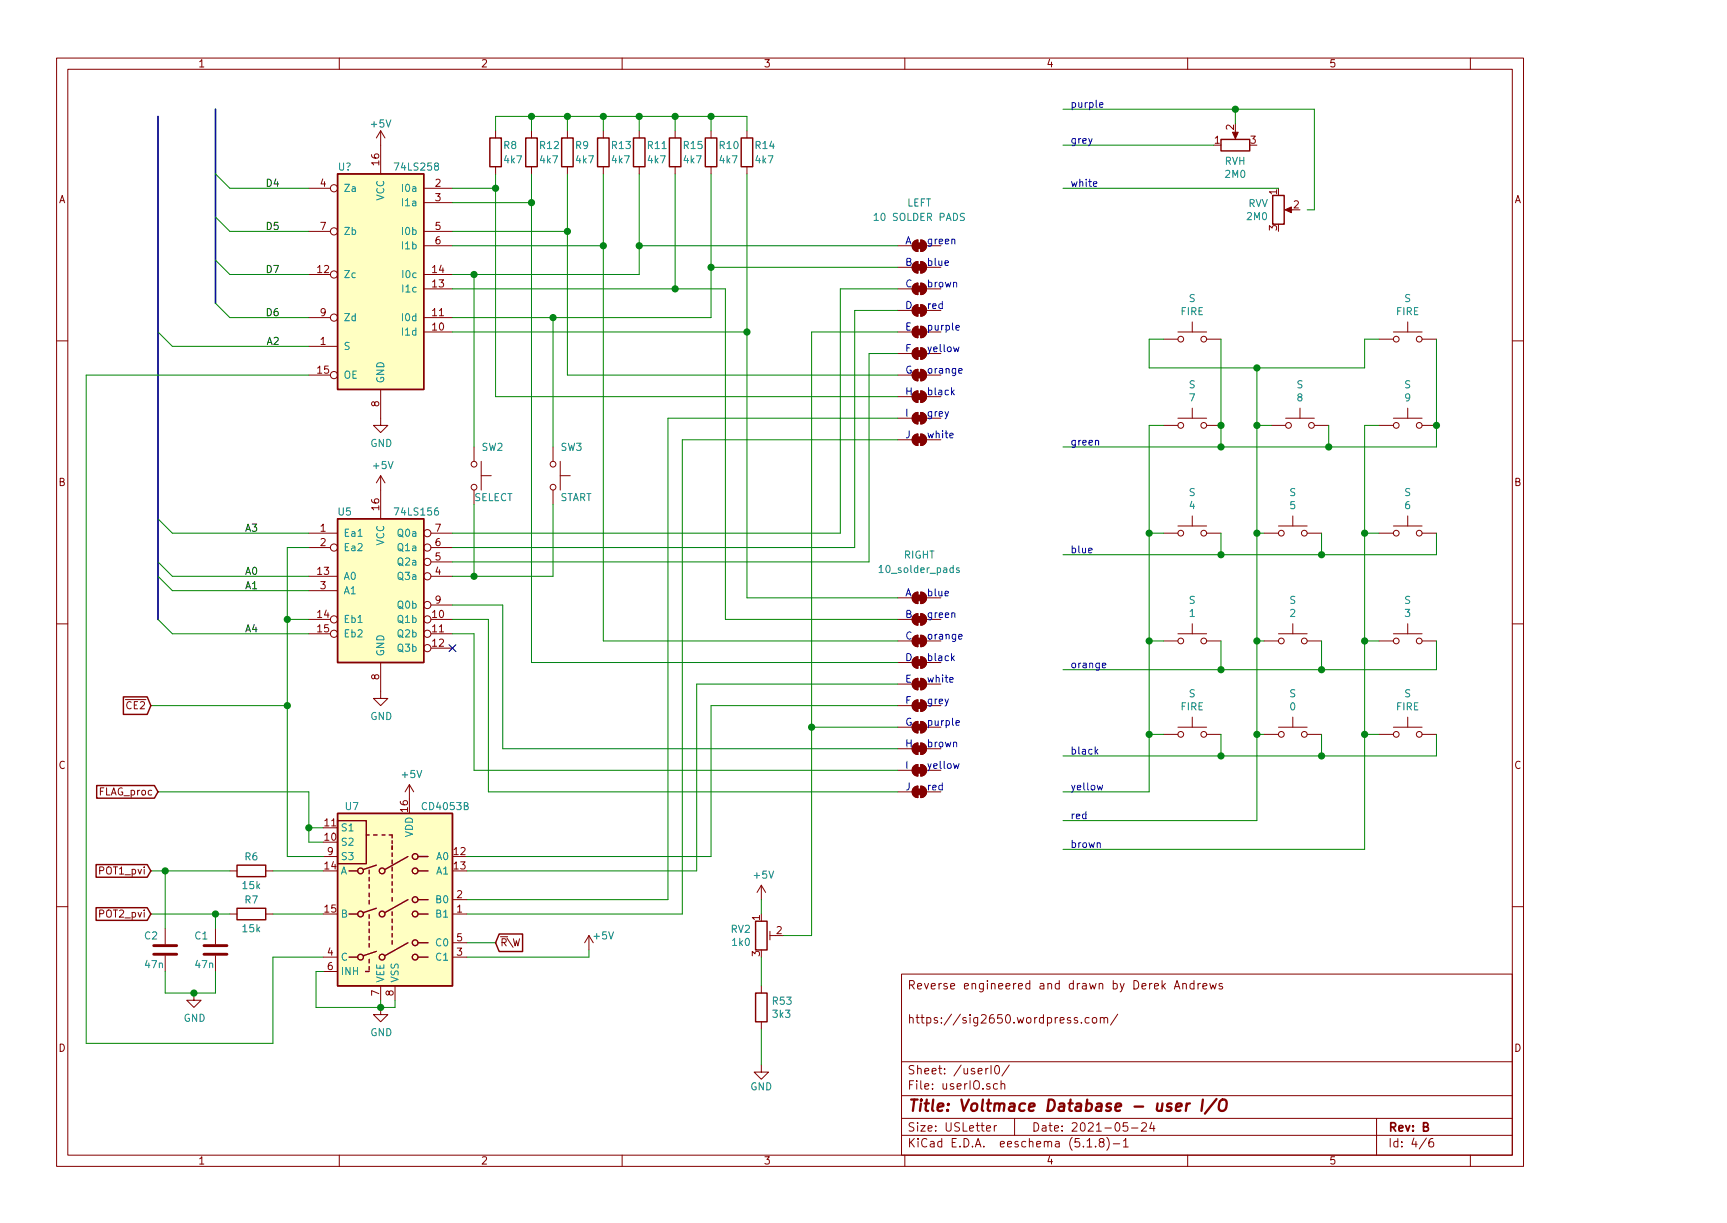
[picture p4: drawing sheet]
<svg xmlns="http://www.w3.org/2000/svg" width="297mm" height="210mm" viewBox="0 0 297 210" stroke-linecap="round" stroke-linejoin="round" font-family="sans-serif">
<g fill="none" stroke="#840000" stroke-width=".17">
<path d="M9.7 10h252.3v190.5h-252.3zM11.7 11.9h248.4v186.7h-248.4zM58.4 10v1.9M107 10v1.9M155.6 10v1.9M204.3 10v1.9M252.9 10v1.9M53.1 32.4h3.7M53.1 39.8h3.7M65.5 22.5v7.4M65.5 22.5l-.8 1.2M65.5 22.5l.7 1.2"/>
<path d="M72.9 32.4h4.9M72.9 34.8h4.9M72.9 39.8h4.9M85.2 22.5v1.2M85.2 28.7v1.2M91.4 22.5v1.2M91.4 28.7v1.2M97.6 22.5v1.2M97.6 28.7v1.2M103.8 22.5v1.2M103.8 28.7v1.2M109.9 22.5v1.2"/>
<path d="M109.9 28.7v1.2M116.1 22.5v1.2M116.1 28.7v1.2M122.3 22.5v1.2M122.3 28.7v1.2M128.5 22.5v1.2M128.5 28.7v1.2M212.5 22.5v1M221.4 36.1h1M9.7 58.6h2M53.1 59.5h5M53.1 54.6h3.7"/>
<path d="M53.1 47.2h3.7M72.9 57.1h4.9M72.9 54.6h4.9M72.9 47.2h4.9M72.9 49.7h4.9M72.9 42.2h4.9M154.4 57.1h2.5M154.4 49.7h2.5M154.4 42.2h2.5M154.4 53.4h2.5M154.4 46h2.5M157.1 56.4l.4-.3h.4v2a1 1 0 0 1-.9-.6 1 1 0 0 1 .1-1.1z"/>
<path d="M157.1 49l.4-.3h.4v2a1 1 0 0 1-.9-.6 1 1 0 0 1 .1-1.1zM157.1 41.6l.4-.3h.4v1.9a1 1 0 0 1-.9-.5 1 1 0 0 1 .1-1.1zM157.2 52.6l.7-.2v2a.99 .99 0 0 1-1-.7 .99 .99 0 0 1 .3-1.1zM157.2 45.2l.7-.2v1.9a.99 .99 0 0 1-1-.6 .99 .99 0 0 1 .3-1.1zM158.4 56.1a.99 .99 0 0 1 1 1 .99 .99 0 0 1-1 1zM158.4 59.8a.99 .99 0 0 1 1 1 .99 .99 0 0 1-1 1zM158.4 52.4a.99 .99 0 0 1 1 1 .99 .99 0 0 1-1 1zM158.4 48.7a.99 .99 0 0 1 1 1 .99 .99 0 0 1-1 1zM158.4 45a.99 .99 0 0 1 1 1 .99 .99 0 0 1-1 .9zM158.4 41.3a.99 .99 0 0 1 1 .9 .99 .99 0 0 1-1 1zM200.1 58.3h2.5M202.6 57.1h4.9"/>
<path d="M205.1 55.3v1.8M207.5 58.3h2.5M237.2 58.3h2.5M239.7 57.1h4.9M242.1 55.3v1.8M244.6 58.3h2.5M260.1 58.6h1.9M53.1 64.5h3.7M65.5 67v6.1h1.2l-1.2 1.3-1.3-1.3h1.3M81.5 76.8v2.5M82.8 79.3v5M95.1 76.8v2.5"/>
<path d="M96.4 79.3v5M154.4 64.5h2.5M154.4 75.6h2.5M154.4 71.9h2.5M154.4 68.2h2.5M154.4 60.8h2.5M157.1 75l.4-.3 .4-.1v2a1 1 0 0 1-.9-.6 1 1 0 0 1 .1-1zM157.1 67.5l.4-.2 .4-.1v2a1 1 0 0 1-.9-.6 1 1 0 0 1 .1-1.1zM157.1 63.8l.4-.3h.4v2a1 1 0 0 1-.9-.6 1 1 0 0 1 .1-1.1zM157.1 60.1l.4-.3h.4v2a1 1 0 0 1-.9-.6 1 1 0 0 1 .1-1.1zM157.2 71.1l.7-.2v2a.99 .99 0 0 1-1-.7 .99 .99 0 0 1 .3-1.1zM158.4 74.6a.99 .99 0 0 1 1 1 .99 .99 0 0 1-1 1z"/>
<path d="M158.4 70.9a.99 .99 0 0 1 1 1 .99 .99 0 0 1-1 1zM158.4 67.2a.99 .99 0 0 1 1 1 .99 .99 0 0 1-1 1zM158.4 63.5a.99 .99 0 0 1 1 1 .99 .99 0 0 1-1 1zM200.1 73.1h2.5M202.6 71.9h4.9M205.1 70.2v1.7M207.5 73.1h2.5M218.7 73.1h2.4M221.1 71.9h5M223.6 70.2v1.7M226.1 73.1h2.4M237.2 73.1h2.5"/>
<path d="M239.7 71.9h4.9M242.1 70.2v1.7M244.6 73.1h2.5M53.1 91.7h5M53.1 99.1h5M53.1 94.1h3.7M65.5 81.8v7.4M65.5 81.8l-.8 1.2M65.5 81.8l.7 1.2M74.1 91.7h3.7M74.1 99.1h3.7M74.1 94.1h3.7"/>
<path d="M74.1 96.6h3.7M81.5 84.3v2.4M82.8 81.8h1.7M95.1 84.3v2.4M96.4 81.8h1.7M200.1 91.7h2.5M202.6 90.4h4.9M205.1 88.7v1.7M207.5 91.7h2.5M217.4 91.7h2.5M219.9 90.4h4.9M222.4 88.7v1.7"/>
<path d="M224.8 91.7h2.5M237.2 91.7h2.5M239.7 90.4h4.9M242.1 88.7v1.7M244.6 91.7h2.5M9.7 107.3h2M53.1 106.5h3.7M53.1 109h3.7M53.1 101.5h5M65.5 113.9v6.2h1.2l-1.2 1.2-1.3-1.2h1.3M74.1 106.5h3.7M74.1 109h3.7"/>
<path d="M74.1 111.4h3.7M74.1 104h3.7M154.4 106.5h2.5M154.4 117.6h2.5M154.4 113.9h2.5M154.4 110.2h2.5M154.4 102.8h2.5M157.1 117l.4-.3 .4-.1v2a1 1 0 0 1-.9-.6 1 1 0 0 1 .1-1zM157.1 105.8l.4-.3h.4v2a1 1 0 0 1-.9-.6 1 1 0 0 1 .1-1.1zM157.1 102.1l.4-.3h.4v2a1 1 0 0 1-.9-.6 1 1 0 0 1 .1-1.1zM157.2 113.1l.7-.2v2a.99 .99 0 0 1-1-.7 .99 .99 0 0 1 .3-1.1zM157.2 109.4l.7-.2v2a.99 .99 0 0 1-1-.7 .99 .99 0 0 1 .3-1.1z"/>
<path d="M158.4 116.6a.99 .99 0 0 1 1 1 .99 .99 0 0 1-1 1zM158.4 112.9a.99 .99 0 0 1 1 1 .99 .99 0 0 1-1 1zM158.4 109.2a.99 .99 0 0 1 1 1 .99 .99 0 0 1-1 1zM158.4 105.5a.99 .99 0 0 1 1 1 .99 .99 0 0 1-1 1zM158.4 101.8a.99 .99 0 0 1 1 1 .99 .99 0 0 1-1 1zM200.1 110.2h2.5M202.6 109h4.9M205.1 107.2v1.8M207.5 110.2h2.5M217.4 110.2h2.5M219.9 109h4.9M222.4 107.2v1.8"/>
<path d="M224.8 110.2h2.5M237.2 110.2h2.5M239.7 109h4.9M242.1 107.2v1.8M244.6 110.2h2.5M260.1 107.3h1.9M70.4 134.9l-.7 1.2M70.4 134.9v2.5M70.4 134.9l.8 1.2M154.4 125h2.5M154.4 136.1h2.5M154.4 132.4h2.5"/>
<path d="M154.4 128.7h2.5M154.4 121.3h2.5M157.1 135.5l.4-.3 .4-.1v2a1 1 0 0 1-.9-.6 1 1 0 0 1 .1-1zM157.1 128.1l.4-.3 .4-.1v2a1 1 0 0 1-.9-.6 1 1 0 0 1 .1-1zM157.1 124.4l.4-.3 .4-.1v2a1 1 0 0 1-.9-.6 1 1 0 0 1 .1-1zM157.2 131.7l.7-.3v2a.99 .99 0 0 1-1-.6 .99 .99 0 0 1 .3-1.1zM157.2 120.5l.7-.2v2a.99 .99 0 0 1-1-.7 .99 .99 0 0 1 .3-1.1zM158.4 135.1a.99 .99 0 0 1 1 1 .99 .99 0 0 1-1 1zM158.4 131.4a.99 .99 0 0 1 1 1 .99 .99 0 0 1-1 1zM158.4 127.7a.99 .99 0 0 1 1 1 .99 .99 0 0 1-1 1zM158.4 124a.99 .99 0 0 1 1 1 .99 .99 0 0 1-1 1zM158.4 120.3a.99 .99 0 0 1 1 1 .99 .99 0 0 1-1 1z"/>
<path d="M200.1 126.3h2.5M202.6 125h4.9M205.1 123.3v1.7M207.5 126.3h2.5M217.4 126.3h2.5M219.9 125h4.9M222.4 123.3v1.7M224.8 126.3h2.5M237.2 126.3h2.5M239.7 125h4.9M242.1 123.3v1.7M244.6 126.3h2.5"/>
<path d="M9.7 155.9h2M28.4 159.6v2.7M37.1 159.6v2.7M39.5 157.1h1.3M39.5 149.7h1.3M45.7 157.1h1.2M45.7 149.7h1.2M55.6 147.3h2.5M77.8 157.1h2.5M77.8 154.7h2.5M130.9 152.2v2.5M130.9 152.2l-.7 1.2"/>
<path d="M130.9 152.2l.8 1.2M260.1 155.9h1.9M28.4 164.3v2.7M33.4 170.7v1.3h1.2l-1.2 1.2-1.3-1.2h1.3M37.1 164.3v2.7M55.6 164.5h2.5M55.6 167h2.5M65.5 173.2v1.2h1.2l-1.2 1.3-1.3-1.3h1.3M65.5 169.5v2.5M67.9 169.5v2.5M77.8 164.5h2.5M77.8 162.1h2.5"/>
<path d="M101.3 160.8l-.7 1.3M101.3 160.8v2.5M101.3 160.8l.7 1.3M130.9 169.5v1.2M130.9 175.7v1.2M132.4 160.1v1.5M132.4 160.8h1M155.1 167.5h105v31.1h-105zM185.3 175l-.3-.1-.2 .2v.2l.5 .2v.3h-.5M186 175.8v.1M187.3 175l-.4-.1-.3 .3 .2 .6h.5M187.9 175l.3-.1 .4 .1v.6l-.1 .2-.3 .1-.3-.1z"/>
<path d="M189.3 175a.36 .36 0 0 1 .6 .1v.8M189.3 174.9v1M189.9 175.1l.2-.2 .3 .1 .1 .9M192.2 174.4l-1.2 1.8M202 170l.4-1.4 .5 1.4M202.1 169.6h.7M203.4 169.2l.1-.1a.36 .36 0 0 1 .6 .2v.7M203.4 169.1v.9M205.4 169.1h-.5l-.2 .2v.6l.2 .1h.5M205.4 168.6v1.4M206.1 169.1v.9M206.5 169.1l-.4 .2"/>
<path d="M206.9 169.6l.7-.2-.1-.3h-.4l-.2 .2 .1 .7h.5M208.1 169.1l.3 .9 .2-.7 .3 .7 .3-.9M210.2 169.1a.34 .34 0 0 0-.5 .2l.6 .5-.2 .2h-.4M58.4 198.6v1.9M107 198.6v1.9M130.9 183.1v1.2h1.3l-1.3 1.2-1.2-1.2h1.2M155.1 195.2h105M155.1 192.3h105M155.1 188.4h105M155.1 182.5h105M155.6 198.6v1.9M169.7 194l.7-.1-.1-.3-.4-.1-.2 .2 .1 .7h.5"/>
<path d="M170.5 183.2v1.4M171 193.5v1M171.2 183.3l.2-.1a.79 .79 0 0 1 .6 .6 .79 .79 0 0 1-.3 .8h-.1a.77 .77 0 0 1-.4-1.3zM171.4 193.5l-.3 .1-.1 .2M171.6 186.4l-.5-.1-.2 .3v.5l.2 .2 .5-.1M172.2 186.4h.1a.36 .36 0 0 1 .5 .1v.8M172.2 185.8v1.5M173.6 183.1l-1.3 1.9M174.5 192.3v2.9M187 196.1l.4-.4v1.5M187 197.2h.8M188.4 197.1v.1"/>
<path d="M189.3 196.3l-.2-.2v-.2l.2-.2 .4 .1 .2 .2-.1 .2-.6 .2a.47 .47 0 0 0-.1 .7l.2 .1 .5-.1a.47 .47 0 0 0-.2-.8M190.4 195.5a1.66 1.66 0 0 1 0 2.3M191.5 196.6h1.1M193.2 196.1l.4-.4v1.5M193.2 197.2h.8M193.9 193h-.7v.7l.2-.1h.5l.1 .3-.1 .4-.2 .2-.5-.2M194.6 193.9h1.1M196.4 193.2l.2-.2h.3l.2 .2 .1 .2-.1 .2-.8 .9h.9M198.1 192.9l-.3 1.1h.8M198.4 193.5v1M204.3 198.6v1.9M236.8 192.3v6.3"/>
<path d="M245.3 195.7l-1.2 1.8M246.4 195.7a.6 .6 0 0 0-.6 .6v.8l.3 .1 .4-.1 .1-.5-.2-.3h-.3l-.3 .3M252.9 198.6v1.9"/>
<circle cx="57.4" cy="39.8" r=".62"/>
<circle cx="57.4" cy="32.4" r=".62"/>
<circle cx="57.4" cy="54.6" r=".62"/>
<circle cx="57.4" cy="47.2" r=".62"/>
<circle cx="203.1" cy="58.3" r=".49"/>
<circle cx="207" cy="58.3" r=".49"/>
<circle cx="240.1" cy="58.3" r=".49"/>
<circle cx="244.1" cy="58.3" r=".49"/>
<circle cx="57.4" cy="64.5" r=".62"/>
<circle cx="81.5" cy="79.8" r=".49"/>
<circle cx="95.1" cy="79.8" r=".49"/>
<circle cx="203.1" cy="73.1" r=".49"/>
<circle cx="207" cy="73.1" r=".49"/>
<circle cx="221.6" cy="73.1" r=".49"/>
<circle cx="225.6" cy="73.1" r=".49"/>
<circle cx="240.1" cy="73.1" r=".49"/>
<circle cx="244.1" cy="73.1" r=".49"/>
<circle cx="57.4" cy="94.1" r=".62"/>
<circle cx="73.5" cy="99.1" r=".62"/>
<circle cx="73.5" cy="96.6" r=".62"/>
<circle cx="73.5" cy="94.1" r=".62"/>
<circle cx="73.5" cy="91.7" r=".62"/>
<circle cx="81.5" cy="83.8" r=".49"/>
<circle cx="95.1" cy="83.8" r=".49"/>
<circle cx="203.1" cy="91.7" r=".49"/>
<circle cx="207" cy="91.7" r=".49"/>
<circle cx="220.4" cy="91.7" r=".49"/>
<circle cx="224.3" cy="91.7" r=".49"/>
<circle cx="240.1" cy="91.7" r=".49"/>
<circle cx="244.1" cy="91.7" r=".49"/>
<circle cx="57.4" cy="106.5" r=".62"/>
<circle cx="57.4" cy="109" r=".62"/>
<circle cx="73.5" cy="104" r=".62"/>
<circle cx="73.5" cy="111.4" r=".62"/>
<circle cx="73.5" cy="106.5" r=".62"/>
<circle cx="73.5" cy="109" r=".62"/>
<circle cx="203.1" cy="110.2" r=".49"/>
<circle cx="207" cy="110.2" r=".49"/>
<circle cx="220.4" cy="110.2" r=".49"/>
<circle cx="224.3" cy="110.2" r=".49"/>
<circle cx="240.1" cy="110.2" r=".49"/>
<circle cx="244.1" cy="110.2" r=".49"/>
<circle cx="203.1" cy="126.3" r=".49"/>
<circle cx="207" cy="126.3" r=".49"/>
<circle cx="220.4" cy="126.3" r=".49"/>
<circle cx="224.3" cy="126.3" r=".49"/>
<circle cx="240.1" cy="126.3" r=".49"/>
<circle cx="244.1" cy="126.3" r=".49"/>
</g>
<path d="M202.3 190.3l.9-.2v-.3h-.8l-.2 .9 .3 .3 .5-.1M204.1 189.7l-.1 1.3M204.7 189.7a.52 .52 0 0 0-.6 .4M206.9 189l-.3 2M209.2 188.9l-2 2.6M209.8 189.3a.65 .65 0 0 1 1.1 0 1.4 1.4 0 0 1-.5 1.7l-.6-.1a1.37 1.37 0 0 1 0-1.6z" fill="none" stroke="#840000" stroke-width=".4"/>
<g fill="#ffffc2" stroke="#ffffc2" stroke-width=".17">
<path d="M58.1 29.9h14.8v37.1h-14.8z"/>
<path d="M58.1 139.8h19.7v29.7h-19.7z"/>
<path d="M58.1 89.2h14.8v24.7h-14.8z"/>
</g>
<g fill="none" stroke="#840000" stroke-width=".25">
<path d="M58.1 29.9h14.8v37.1h-14.8zM84.3 23.7h1.9v5h-1.9zM90.4 23.7h2v5h-2zM96.6 23.7h2v5h-2zM102.8 23.7h2v5h-2zM109 23.7h1.9v5h-1.9zM115.1 23.7h2v5h-2zM121.3 23.7h2v5h-2zM127.5 23.7h2v5h-2zM210 24h4.9v1.9h-4.9zM218.9 33.6h2v4.9h-2zM58.1 89.2h14.8v24.7h-14.8z"/>
<path d="M21.2 119.8h4.1l.6 1.5-.6 1.5h-4.1zM16.6 135h10l.6 1.1-.6 1.1h-10zM58.1 139.8h19.7v29.7h-19.7zM16.5 148.6h8.8l.6 1.1-.6 1.1h-8.8zM16.5 156h8.8l.6 1.1-.6 1.1h-8.8zM40.8 156.1h4.9v2h-4.9zM40.8 148.7h4.9v2h-4.9zM58.1 141.1h4.9v7.4h-4.9zM60 157.1h1.5M60 149.7h1.5M63 143.5h.5M63.5 149.6v.6"/>
<path d="M63.5 150.8v.7M63.5 152.1v.6M63.5 153.6v.6M63.5 154.8v.6M63.5 157.3v.6M63.5 158.5v.6M63.5 159.7v.6M64.2 143.5h.7M64.7 156.1l-2.2 .8M64.7 148.7l-2.2 .8M65.7 143.5h.5M67 143.5h.4v.5"/>
<path d="M67.4 144.5v.5M67.4 145.4v.6M67.4 146.6v.7M67.4 147.9v.6M67.4 149.1v.6M67.4 150.3v.7M67.4 151.6v.6M67.4 152.8v.6M67.4 154.3v.6M67.4 156.8v.6M67.4 158v.6M67.4 159.2v.7"/>
<path d="M70.2 154.7l-4 2.2M70.2 147.3l-4 2.2M71.9 157.1h1.7M71.9 149.7h1.7M71.9 154.7h1.7M71.9 147.3h1.7M130 158.4h1.9v4.9h-1.9zM60 164.5h1.5M62.9 167h.6M63.5 161v.6M63.5 162.2v.6M63.5 164.9v.6"/>
<path d="M63.5 166.2v.6M64.7 163.6l-2.2 .7M67.4 160.5v.6M67.4 161.7v.6M70.2 162.1l-4 2.2M71.9 164.5h1.7M71.9 162.1h1.7M85.9 160.6h4v3h-4l-.7-1.5zM130 170.7h1.9v5h-1.9z"/>
<circle cx="62" cy="149.7" r=".49"/>
<circle cx="62" cy="157.1" r=".49"/>
<circle cx="65.7" cy="149.7" r=".49"/>
<circle cx="65.7" cy="157.1" r=".49"/>
<circle cx="71.4" cy="147.3" r=".49"/>
<circle cx="71.4" cy="149.7" r=".49"/>
<circle cx="71.4" cy="154.7" r=".49"/>
<circle cx="71.4" cy="157.1" r=".49"/>
<circle cx="62" cy="164.5" r=".49"/>
<circle cx="65.7" cy="164.5" r=".49"/>
<circle cx="71.4" cy="164.5" r=".49"/>
<circle cx="71.4" cy="162.1" r=".49"/>
</g>
<path d="M26.4 164.1h4M26.4 162.6h4M35.1 164.1h3.9M35.1 162.6h3.9" fill="none" stroke="#840000" stroke-width=".49"/>
<g fill="#840000" stroke="#840000" stroke-width=".17">
<path d="M157.1 56.4l.4-.3h.4v2a1 1 0 0 1-.9-.6 1 1 0 0 1 .1-1.1z"/>
<path d="M158.4 56.1a.99 .99 0 0 1 1 1 .99 .99 0 0 1-1 1z"/>
<path d="M157.1 75l.4-.3 .4-.1v2a1 1 0 0 1-.9-.6 1 1 0 0 1 .1-1z"/>
<path d="M157.2 71.1l.7-.2v2a.99 .99 0 0 1-1-.7 .99 .99 0 0 1 .3-1.1z"/>
<path d="M157.1 67.5l.4-.2 .4-.1v2a1 1 0 0 1-.9-.6 1 1 0 0 1 .1-1.1z"/>
<path d="M157.1 63.8l.4-.3h.4v2a1 1 0 0 1-.9-.6 1 1 0 0 1 .1-1.1z"/>
<path d="M157.1 60.1l.4-.3h.4v2a1 1 0 0 1-.9-.6 1 1 0 0 1 .1-1.1z"/>
<path d="M157.2 52.6l.7-.2v2a.99 .99 0 0 1-1-.7 .99 .99 0 0 1 .3-1.1z"/>
<path d="M157.1 49l.4-.3h.4v2a1 1 0 0 1-.9-.6 1 1 0 0 1 .1-1.1z"/>
<path d="M157.2 45.2l.7-.2v1.9a.99 .99 0 0 1-1-.6 .99 .99 0 0 1 .3-1.1z"/>
<path d="M157.1 41.6l.4-.3h.4v1.9a1 1 0 0 1-.9-.5 1 1 0 0 1 .1-1.1z"/>
<path d="M158.4 74.6a.99 .99 0 0 1 1 1 .99 .99 0 0 1-1 1z"/>
<path d="M158.4 70.9a.99 .99 0 0 1 1 1 .99 .99 0 0 1-1 1z"/>
<path d="M158.4 67.2a.99 .99 0 0 1 1 1 .99 .99 0 0 1-1 1z"/>
<path d="M158.4 63.5a.99 .99 0 0 1 1 1 .99 .99 0 0 1-1 1z"/>
<path d="M158.4 59.8a.99 .99 0 0 1 1 1 .99 .99 0 0 1-1 1z"/>
<path d="M158.4 52.4a.99 .99 0 0 1 1 1 .99 .99 0 0 1-1 1z"/>
<path d="M158.4 48.7a.99 .99 0 0 1 1 1 .99 .99 0 0 1-1 1z"/>
<path d="M158.4 45a.99 .99 0 0 1 1 1 .99 .99 0 0 1-1 .9z"/>
<path d="M158.4 41.3a.99 .99 0 0 1 1 .9 .99 .99 0 0 1-1 1z"/>
<path d="M157.6 56.6h1v1h-1z"/>
<path d="M157.6 75.1h1v1h-1z"/>
<path d="M157.6 71.4h1v1h-1z"/>
<path d="M157.6 67.7h1v1h-1z"/>
<path d="M157.6 64h1v1h-1z"/>
<path d="M157.6 60.3h1v1h-1z"/>
<path d="M157.6 52.9h1v1h-1z"/>
<path d="M157.6 49.2h1v1h-1z"/>
<path d="M157.6 45.5h1v.9h-1z"/>
<path d="M157.6 41.8h1v.9h-1z"/>
<path d="M157.1 117l.4-.3 .4-.1v2a1 1 0 0 1-.9-.6 1 1 0 0 1 .1-1z"/>
<path d="M158.4 116.6a.99 .99 0 0 1 1 1 .99 .99 0 0 1-1 1z"/>
<path d="M157.1 135.5l.4-.3 .4-.1v2a1 1 0 0 1-.9-.6 1 1 0 0 1 .1-1z"/>
<path d="M157.2 131.7l.7-.3v2a.99 .99 0 0 1-1-.6 .99 .99 0 0 1 .3-1.1z"/>
<path d="M157.1 128.1l.4-.3 .4-.1v2a1 1 0 0 1-.9-.6 1 1 0 0 1 .1-1z"/>
<path d="M157.1 124.4l.4-.3 .4-.1v2a1 1 0 0 1-.9-.6 1 1 0 0 1 .1-1z"/>
<path d="M157.2 120.5l.7-.2v2a.99 .99 0 0 1-1-.7 .99 .99 0 0 1 .3-1.1z"/>
<path d="M157.2 113.1l.7-.2v2a.99 .99 0 0 1-1-.7 .99 .99 0 0 1 .3-1.1z"/>
<path d="M157.2 109.4l.7-.2v2a.99 .99 0 0 1-1-.7 .99 .99 0 0 1 .3-1.1z"/>
<path d="M157.1 105.8l.4-.3h.4v2a1 1 0 0 1-.9-.6 1 1 0 0 1 .1-1.1z"/>
<path d="M157.1 102.1l.4-.3h.4v2a1 1 0 0 1-.9-.6 1 1 0 0 1 .1-1.1z"/>
<path d="M158.4 135.1a.99 .99 0 0 1 1 1 .99 .99 0 0 1-1 1z"/>
<path d="M158.4 131.4a.99 .99 0 0 1 1 1 .99 .99 0 0 1-1 1z"/>
<path d="M158.4 127.7a.99 .99 0 0 1 1 1 .99 .99 0 0 1-1 1z"/>
<path d="M158.4 124a.99 .99 0 0 1 1 1 .99 .99 0 0 1-1 1z"/>
<path d="M158.4 120.3a.99 .99 0 0 1 1 1 .99 .99 0 0 1-1 1z"/>
<path d="M158.4 112.9a.99 .99 0 0 1 1 1 .99 .99 0 0 1-1 1z"/>
<path d="M158.4 109.2a.99 .99 0 0 1 1 1 .99 .99 0 0 1-1 1z"/>
<path d="M158.4 105.5a.99 .99 0 0 1 1 1 .99 .99 0 0 1-1 1z"/>
<path d="M158.4 101.8a.99 .99 0 0 1 1 1 .99 .99 0 0 1-1 1z"/>
<path d="M157.6 117.1h1v1h-1z"/>
<path d="M157.6 135.6h1v1h-1z"/>
<path d="M157.6 131.9h1v1h-1z"/>
<path d="M157.6 128.2h1v1h-1z"/>
<path d="M157.6 124.5h1v1h-1z"/>
<path d="M157.6 120.8h1v1h-1z"/>
<path d="M157.6 113.4h1v1h-1z"/>
<path d="M157.6 109.7h1v1h-1z"/>
<path d="M157.6 106h1v1h-1z"/>
<path d="M157.6 102.3h1v1h-1z"/>
<path d="M221 36.1l1.1-.5v1z"/>
<path d="M212 22.7h1l-.5 1.1z"/>
</g>
<path d="M165.9 36.7h-.5l-.2 .1v.2l.1 .2 .5 .2 .1 .3-.3 .2h-.4M165 97.7l-.3-.1-.2 .2v.2l.5 .1v.3h-.5" fill="none" stroke="#008484" stroke-width=".17"/>
<path d="M37.1 18.8v33.3M27.2 20v86.5" fill="none" stroke="#000084" stroke-width=".3"/>
<g fill="none" stroke="#008400" stroke-width=".17">
<path d="M182.8 18.8h43.3v17.3h-1.3M212.5 18.8v2.4M37.1 37.3l2.4 2.5h13.6M37.1 29.9l2.4 2.5h13.6M77.8 34.8h13.6M77.8 39.8h19.8M77.8 32.4h7.4M85.2 22.5v-2.5h43.3v2.5M85.2 29.9v38.3h69.2M91.4 29.9v84h63M91.4 20v2.5M97.6 29.9v34.6h56.8"/>
<path d="M97.6 20v2.5M103.8 20v2.5M103.8 29.9v80.3h50.6M109.9 29.9v17.3h-32.1M109.9 20v2.5M116.1 20v2.5M116.1 29.9v19.8M122.3 20v2.5M122.3 29.9v24.7h-44.5M128.5 29.9v72.9h25.9M182.8 25h26M182.8 32.4h37.1"/>
<path d="M27.2 57.1l2.4 2.4h23.5M37.1 44.7l2.4 2.5h13.6M37.1 52.1l2.4 2.5h13.6M77.8 49.7h47v56.8h29.6M77.8 42.2h26M77.8 57.1h50.7M81.5 47.2v29.6M95.1 54.6v22.2M109.9 42.2h44.5M122.3 46h32.1M154.4 49.7h-9.9v42h-66.7M154.4 53.4h-7.4v40.7h-69.2"/>
<path d="M154.4 57.1h-14.8v103.7h-4.9M200.1 58.3h-2.4v5h37v-5h2.5M210 58.3v18.5M247.1 58.3v18.5h-64.3M53.1 64.5h-38.3v114.9h32.1v-14.9h8.7M154.4 60.8h-4.9v35.8h-71.7M154.4 71.9h-39.5v82.8h-34.6M154.4 75.6h-37v81.5h-37.1M200.1 73.1h-2.4v63h-14.9M216.2 73.1h2.5M216.2 63.3v77.8h-33.4M228.5 73.1v3.7"/>
<path d="M237.2 73.1h-2.5v72.9h-51.9M27.2 89.2l2.4 2.5h23.5M27.2 96.6l2.4 2.5h23.5M27.2 99.1l2.4 2.4h23.5M53.1 94.1h-3.7v53.2h6.2M81.5 86.7v12.4M95.1 86.7v12.4h-17.3M197.7 91.7h2.4M210 91.7v3.7M216.2 91.7h1.2M227.3 91.7v3.7M234.7 91.7h2.5"/>
<path d="M247.1 91.7v3.7h-64.3M27.2 106.5l2.4 2.5h23.5M49.4 106.5h3.7M77.8 106.5h6.2v29.6h70.4M77.8 109h3.7v23.4h72.9M77.8 104h8.7v24.7h67.9M154.4 117.6h-34.6v32.1h-39.5M197.7 110.2h2.4M210 110.2v4.9M216.2 110.2h1.2M227.3 110.2v4.9M234.7 110.2h2.5"/>
<path d="M247.1 110.2v4.9h-64.3M25.9 121.3h23.5M27.2 136.1h25.9v8.7h2.5M139.6 125h14.8M154.4 121.3h-32.1v26h-42M197.7 126.3h2.4M210 126.3v3.7M216.2 126.3h1.2M227.3 126.3v3.7M234.7 126.3h2.5M247.1 126.3v3.7h-64.3M25.9 149.7h13.6"/>
<path d="M25.9 157.1h13.6M28.4 149.7v9.9M37.1 157.1v2.5M46.9 149.7h8.7M46.9 157.1h8.7M53.1 142.3h2.5M130.9 154.7v2.4M28.4 167v3.7h8.7v-3.7M55.6 167h-1.2v6.2h13.5v-1.2M65.5 172v1.2M80.3 162.1h4.9M101.3 163.3v1.2h-21"/>
<path d="M130.9 164.5v5M130.9 176.9v6.2"/>
</g>
<g fill="none" stroke="#0000c2" stroke-width=".17">
<path d="M189.1 18l.6-.1-.1-.2-.3-.1-.2 .2 .1 .6h.4M188.1 31.6l.6-.1-.1-.2-.4-.1-.1 .2v.6h.5M163.7 41.2l.2-.1 .3 .1 .1 .7M164 59.6l.3 .9 .2-.6 .2 .6 .2-.9M164 48.6l.2-.1 .3 .1v.7M164.4 56.3l.6-.1-.1-.2-.3-.1-.2 .2 .1 .6h.4M163.4 74.9l.6-.1-.1-.3h-.4l-.1 .1v.6h.5M163.8 67.4l.3 .5M164.1 67.1l-.4 .4M164.9 63.7l.6-.1-.1-.2-.3-.1-.2 .2v.6h.5M188.4 75.8l.2-.1 .3 .1 .1 .7M163.4 116.9l.6-.1-.1-.3h-.4l-.1 .1v.6h.5"/>
<path d="M163.7 105.5l.2-.1h.3l.1 .8M163.8 113.1l.3 .5M164.1 112.8l-.4 .4M164.9 109.5l.6-.1-.1-.3h-.3l-.2 .1v.6h.5M189.6 114.4l.6-.1-.1-.3h-.3l-.2 .2v.6h.5M164 127.7l.2-.1h.3v.8M164 131.3l.3 .8 .2-.6 .2 .6 .2-.8M164.4 124.3l.6-.1-.1-.3h-.3l-.2 .2 .1 .5h.4M188.5 129.2l.3 .4M188.7 135l.3 .8 .2-.6 .2 .6 .2-.8M188.8 128.8l-.4 .5M188.7 145l.2-.1h.3l.1 .8"/>
</g>
<g fill="#008400" stroke="#008400" stroke-width=".25">
<circle cx="65.5" cy="173.2" r=".49"/>
<circle cx="234.7" cy="91.7" r=".49"/>
<circle cx="216.2" cy="110.2" r=".49"/>
<circle cx="210" cy="76.8" r=".49"/>
<circle cx="216.2" cy="63.3" r=".49"/>
<circle cx="216.2" cy="91.7" r=".49"/>
<circle cx="212.5" cy="18.8" r=".49"/>
<circle cx="53.1" cy="142.3" r=".49"/>
<circle cx="33.4" cy="170.7" r=".49"/>
<circle cx="234.7" cy="126.3" r=".49"/>
<circle cx="228.5" cy="76.8" r=".49"/>
<circle cx="28.4" cy="149.7" r=".49"/>
<circle cx="37.1" cy="157.1" r=".49"/>
<circle cx="234.7" cy="110.2" r=".49"/>
<circle cx="216.2" cy="73.1" r=".49"/>
<circle cx="85.2" cy="32.4" r=".49"/>
<circle cx="227.3" cy="95.4" r=".49"/>
<circle cx="139.6" cy="125" r=".49"/>
<circle cx="210" cy="95.4" r=".49"/>
<circle cx="210" cy="115.1" r=".49"/>
<circle cx="81.5" cy="99.1" r=".49"/>
<circle cx="227.3" cy="115.1" r=".49"/>
<circle cx="116.1" cy="49.7" r=".49"/>
<circle cx="128.5" cy="57.1" r=".49"/>
<circle cx="122.3" cy="46" r=".49"/>
<circle cx="109.9" cy="42.2" r=".49"/>
<circle cx="210" cy="130" r=".49"/>
<circle cx="103.8" cy="42.2" r=".49"/>
<circle cx="97.6" cy="39.8" r=".49"/>
<circle cx="227.3" cy="130" r=".49"/>
<circle cx="91.4" cy="34.8" r=".49"/>
<circle cx="122.3" cy="20" r=".49"/>
<circle cx="216.2" cy="126.3" r=".49"/>
<circle cx="49.4" cy="106.5" r=".49"/>
<circle cx="95.1" cy="54.6" r=".49"/>
<circle cx="247.1" cy="73.1" r=".49"/>
<circle cx="81.5" cy="47.2" r=".49"/>
<circle cx="197.7" cy="91.7" r=".49"/>
<circle cx="210" cy="73.1" r=".49"/>
<circle cx="49.4" cy="121.3" r=".49"/>
<circle cx="197.7" cy="110.2" r=".49"/>
<circle cx="116.1" cy="20" r=".49"/>
<circle cx="109.9" cy="20" r=".49"/>
<circle cx="197.7" cy="126.3" r=".49"/>
<circle cx="103.8" cy="20" r=".49"/>
<circle cx="97.6" cy="20" r=".49"/>
<circle cx="91.4" cy="20" r=".49"/>
</g>
<path d="M77.2 110.8l1.2 1.2M78.4 110.8l-1.2 1.2" fill="none" stroke="#000084" stroke-width=".17"/>
<text font-size="2.7" fill="#840000" x="156" y="191.1">Title: Voltmace Database - user I/O</text>
<g font-size="2" fill="#840000">
<text x="156" y="170.1">Reverse engineered and drawn by Derek Andrews</text>
<text x="156" y="176">https://sig2650.wordpress.com/</text>
<text x="156" y="184.7">Sheet: /userI0/</text>
<text x="156" y="187.3">File: userIO.sch</text>
<text x="156" y="197.3">KiCad E.D.A. eeschema (5.1.8)-1</text>
<text x="156" y="194.5">Size: USLetter</text>
<text x="177.4" y="194.5">Date: 2021-05-24</text>
<text x="238.7" y="194.5">Rev: B</text>
<text x="238.7" y="197.3">Id: 4/6</text>
</g>
<g font-size="1.8" fill="#840000">
<text x="34" y="11.6">1</text>
<text x="82.7" y="11.6">2</text>
<text x="131.3" y="11.6">3</text>
<text x="179.9" y="11.6">4</text>
<text x="228.6" y="11.6">5</text>
<text x="10.1" y="34.9">A</text>
<text x="260.5" y="34.9">A</text>
<text x="10.1" y="83.5">B</text>
<text x="260.5" y="83.5">B</text>
<text x="10.1" y="132.2">C</text>
<text x="260.5" y="132.2">C</text>
<text x="10.1" y="180.8">D</text>
<text x="260.5" y="180.8">D</text>
<text x="34" y="200.2">1</text>
<text x="82.7" y="200.2">2</text>
<text x="131.3" y="200.2">3</text>
<text x="179.9" y="200.2">4</text>
<text x="228.6" y="200.2">5</text>
</g>
<g font-size="1.7" fill="#008484">
<text x="63.9" y="21.9">+5V</text>
<text x="58.2" y="29.3">U?</text>
<text x="68.2" y="29.3">74LS258</text>
<text x="86.7" y="25.6">R8</text>
<text x="86.8" y="28.1">4k7</text>
<text x="92.9" y="25.6">R12</text>
<text x="93" y="28.1">4k7</text>
<text x="99" y="25.6">R9</text>
<text x="99.1" y="28.1">4k7</text>
<text x="105.3" y="25.6">R13</text>
<text x="105.3" y="28.1">4k7</text>
<text x="111.5" y="25.6">R11</text>
<text x="111.5" y="28.1">4k7</text>
<text x="117.6" y="25.6">R15</text>
<text x="117.7" y="28.1">4k7</text>
<text x="123.8" y="25.6">R10</text>
<text x="123.9" y="28.1">4k7</text>
<text x="130" y="25.6">R14</text>
<text x="130" y="28.1">4k7</text>
<text x="210.6" y="28.3">RVH</text>
<text x="59" y="33">Za</text>
<text x="66.1" y="34.5" transform="rotate(-90 66.1 34.5)">VCC</text>
<text x="69.5" y="33">I0a</text>
<text x="69.5" y="35.5">I1a</text>
<text x="156" y="35.5">LEFT</text>
<text x="210.8" y="30.6">2M0</text>
<text x="214.7" y="35.6">RVV</text>
<text x="59" y="40.4">Zb</text>
<text x="69.4" y="40.4">I0b</text>
<text x="150.7" y="38">10 SOLDER PADS</text>
<text x="214.6" y="37.9">2M0</text>
<text x="59" y="47.8">Zc</text>
<text x="69.4" y="42.9">I1b</text>
<text x="69.5" y="47.8">I0c</text>
<text x="69.5" y="50.3">I1c</text>
<text x="204.5" y="51.9">S</text>
<text x="241.6" y="51.9">S</text>
<text x="59" y="55.2">Zd</text>
<text x="69.4" y="57.7">I1d</text>
<text x="69.4" y="55.2">I0d</text>
<text x="203.1" y="54.2">FIRE</text>
<text x="240.2" y="54.2">FIRE</text>
<text x="59" y="60.2">S</text>
<text x="59" y="65.1">OE</text>
<text x="66.1" y="66" transform="rotate(-90 66.1 66)">GND</text>
<text x="204.5" y="66.8">S</text>
<text x="204.6" y="69">7</text>
<text x="223" y="66.8">S</text>
<text x="223.1" y="69">8</text>
<text x="241.6" y="66.8">S</text>
<text x="241.7" y="69">9</text>
<text x="63.7" y="76.8">GND</text>
<text x="82.9" y="77.5">SW2</text>
<text x="96.5" y="77.5">SW3</text>
<text x="64.3" y="80.6">+5V</text>
<text x="58.2" y="88.6">U5</text>
<text x="68.2" y="88.6">74LS156</text>
<text x="81.5" y="86.2">SELECT</text>
<text x="96.2" y="86.2">START</text>
<text x="204.5" y="85.3">S</text>
<text x="204.6" y="87.5">4</text>
<text x="221.8" y="85.3">S</text>
<text x="221.9" y="87.5">5</text>
<text x="241.6" y="85.3">S</text>
<text x="241.7" y="87.5">6</text>
<text x="59" y="92.3">Ea1</text>
<text x="59" y="94.8">Ea2</text>
<text x="66.1" y="93.8" transform="rotate(-90 66.1 93.8)">VCC</text>
<text x="68.6" y="94.8">Q1a</text>
<text x="68.6" y="92.3">Q0a</text>
<text x="59" y="99.7">A0</text>
<text x="68.6" y="99.7">Q3a</text>
<text x="68.6" y="97.2">Q2a</text>
<text x="151.6" y="98.5">10_solder_pads</text>
<text x="155.5" y="96">RIGHT</text>
<text x="59" y="107.1">Eb1</text>
<text x="59" y="102.2">A1</text>
<text x="68.6" y="107.1">Q1b</text>
<text x="68.6" y="104.6">Q0b</text>
<text x="204.5" y="103.8">S</text>
<text x="204.6" y="106.1">1</text>
<text x="221.8" y="103.8">S</text>
<text x="221.9" y="106.1">2</text>
<text x="241.6" y="103.8">S</text>
<text x="241.7" y="106.1">3</text>
<text x="59" y="109.6">Eb2</text>
<text x="66.1" y="112.9" transform="rotate(-90 66.1 112.9)">GND</text>
<text x="68.6" y="109.6">Q2b</text>
<text x="68.6" y="112">Q3b</text>
<text x="204.5" y="119.9">S</text>
<text x="221.8" y="119.9">S</text>
<text x="241.6" y="119.9">S</text>
<text x="63.7" y="123.8">GND</text>
<text x="203.1" y="122.1">FIRE</text>
<text x="221.9" y="122.1">0</text>
<text x="240.2" y="122.1">FIRE</text>
<text x="69.2" y="133.8">+5V</text>
<text x="58.6" y="142.9">S1</text>
<text x="59.4" y="139.3">U7</text>
<text x="71" y="144" transform="rotate(-90 71 144)">VDD</text>
<text x="72.8" y="139.3">CD4053B</text>
<text x="42.1" y="147.9">R6</text>
<text x="58.6" y="145.4">S2</text>
<text x="58.6" y="147.9">S3</text>
<text x="75.1" y="147.9">A0</text>
<text x="41.8" y="152.9">15k</text>
<text x="42.1" y="155.3">R7</text>
<text x="58.6" y="150.3">A</text>
<text x="75.1" y="150.3">A1</text>
<text x="75.1" y="155.3">B0</text>
<text x="129.8" y="151.1">+5V</text>
<text x="24.9" y="161.5">C2</text>
<text x="33.6" y="161.5">C1</text>
<text x="41.8" y="160.3">15k</text>
<text x="58.6" y="157.8">B</text>
<text x="75.1" y="157.8">B1</text>
<text x="102.2" y="161.5">+5V</text>
<text x="125.8" y="160.4">RV2</text>
<text x="25" y="166.5">47n</text>
<text x="33.7" y="166.5">47n</text>
<text x="58.6" y="165.2">C</text>
<text x="58.6" y="167.6">INH</text>
<text x="75.1" y="165.2">C1</text>
<text x="75.1" y="162.7">C0</text>
<text x="126" y="162.6">1k0</text>
<text x="66.1" y="169" transform="rotate(-90 66.1 169)">VEE</text>
<text x="68.6" y="169" transform="rotate(-90 68.6 169)">VSS</text>
<text x="132.9" y="172.7">R53</text>
<text x="31.6" y="175.7">GND</text>
<text x="63.7" y="178.1">GND</text>
<text x="133" y="175">3k3</text>
<text x="129" y="187.5">GND</text>
</g>
<g font-size="1.7" fill="#0000c2">
<text x="184.1" y="18.5">purple</text>
<text x="184.1" y="24.7">grey</text>
<text x="184.1" y="32.1">white</text>
<text x="155.7" y="42">A</text>
<text x="155.7" y="45.7">B</text>
<text x="159.4" y="45.7">blue</text>
<text x="159.4" y="42">green</text>
<text x="155.7" y="49.4">C</text>
<text x="155.7" y="53.1">D</text>
<text x="159.4" y="53.1">red</text>
<text x="159.4" y="49.4">brown</text>
<text x="155.7" y="56.8">E</text>
<text x="159.4" y="56.8">purple</text>
<text x="155.7" y="60.5">F</text>
<text x="155.7" y="64.2">G</text>
<text x="159.4" y="64.2">orange</text>
<text x="159.4" y="60.5">yellow</text>
<text x="155.7" y="71.7">I</text>
<text x="155.7" y="67.9">H</text>
<text x="159.4" y="71.7">grey</text>
<text x="159.4" y="67.9">black</text>
<text x="155.7" y="75.4">J</text>
<text x="159.4" y="75.4">white</text>
<text x="184.1" y="76.6">green</text>
<text x="184.1" y="95.1">blue</text>
<text x="155.7" y="106.2">B</text>
<text x="155.7" y="102.5">A</text>
<text x="159.4" y="102.5">blue</text>
<text x="159.4" y="106.2">green</text>
<text x="155.7" y="109.9">C</text>
<text x="155.7" y="113.7">D</text>
<text x="159.4" y="109.9">orange</text>
<text x="159.4" y="113.7">black</text>
<text x="155.7" y="117.4">E</text>
<text x="159.4" y="117.4">white</text>
<text x="184.1" y="114.9">orange</text>
<text x="155.7" y="124.8">G</text>
<text x="155.7" y="121.1">F</text>
<text x="159.4" y="121.1">grey</text>
<text x="159.4" y="124.8">purple</text>
<text x="155.7" y="128.5">H</text>
<text x="159.4" y="128.5">brown</text>
<text x="184.1" y="129.7">black</text>
<text x="155.7" y="132.2">I</text>
<text x="155.7" y="135.9">J</text>
<text x="159.4" y="132.2">yellow</text>
<text x="159.4" y="135.9">red</text>
<text x="184.1" y="135.9">yellow</text>
<text x="184.1" y="140.8">red</text>
<text x="184.1" y="145.8">brown</text>
</g>
<g font-size="1.7" fill="#840000">
<text x="212.2" y="22.3" transform="rotate(-90 212.2 22.3)">2</text>
<text x="65.2" y="28.4" transform="rotate(-90 65.2 28.4)">16</text>
<text x="208.9" y="24.7">1</text>
<text x="215.1" y="24.7">3</text>
<text x="55.1" y="32.1">4</text>
<text x="74.9" y="32.1">2</text>
<text x="74.9" y="34.6">3</text>
<text x="219.6" y="33.5" transform="rotate(-90 219.6 33.5)">1</text>
<text x="222.5" y="35.8">2</text>
<text x="55.1" y="39.5">7</text>
<text x="74.9" y="39.5">5</text>
<text x="219.6" y="39.6" transform="rotate(-90 219.6 39.6)">3</text>
<text x="54.7" y="46.9">12</text>
<text x="74.4" y="46.9">14</text>
<text x="74.9" y="42">6</text>
<text x="74.4" y="49.4">13</text>
<text x="55.1" y="59.3">1</text>
<text x="55.1" y="54.4">9</text>
<text x="74.4" y="56.8">10</text>
<text x="74.4" y="54.4">11</text>
<text x="54.7" y="64.2">15</text>
<text x="65.2" y="69.9" transform="rotate(-90 65.2 69.9)">8</text>
<text x="65.2" y="87.7" transform="rotate(-90 65.2 87.7)">16</text>
<text x="55.1" y="91.4">1</text>
<text x="55.1" y="93.9">2</text>
<text x="74.9" y="93.9">6</text>
<text x="74.9" y="91.4">7</text>
<text x="54.7" y="98.8">13</text>
<text x="55.1" y="101.3">3</text>
<text x="74.9" y="98.8">4</text>
<text x="74.9" y="96.4">5</text>
<text x="54.7" y="106.2">14</text>
<text x="74.4" y="106.2">10</text>
<text x="74.9" y="103.8">9</text>
<text x="54.7" y="108.7">15</text>
<text x="74.4" y="108.7">11</text>
<text x="74.4" y="111.2">12</text>
<text x="65.2" y="116.8" transform="rotate(-90 65.2 116.8)">8</text>
<text x="21.8" y="121.9">CE2</text>
<text x="17" y="136.8">FLAG_proc</text>
<text x="55.9" y="142.1">11</text>
<text x="70.2" y="139.5" transform="rotate(-90 70.2 139.5)">16</text>
<text x="55.9" y="144.5">10</text>
<text x="55.9" y="149.5">14</text>
<text x="56.4" y="147">9</text>
<text x="78.1" y="147">12</text>
<text x="78.1" y="149.5">13</text>
<text x="17.2" y="150.3">POT1_pvi</text>
<text x="78.6" y="154.4">2</text>
<text x="17.2" y="157.8">POT2_pvi</text>
<text x="55.9" y="156.9">15</text>
<text x="78.6" y="156.9">1</text>
<text x="78.6" y="161.8">5</text>
<text x="130.7" y="158.2" transform="rotate(-90 130.7 158.2)">1</text>
<text x="133.6" y="160.6">2</text>
<text x="56.4" y="164.3">4</text>
<text x="56.4" y="166.8">6</text>
<text x="78.6" y="164.3">3</text>
<text x="86" y="162.7">R\W</text>
<text x="130.7" y="164.4" transform="rotate(-90 130.7 164.4)">3</text>
<text x="65.2" y="171.2" transform="rotate(-90 65.2 171.2)">7</text>
<text x="67.7" y="171.2" transform="rotate(-90 67.7 171.2)">8</text>
</g>
<g font-size="1.7">
<text x="46" y="32.1">D4</text>
<text x="46" y="39.5">D5</text>
<text x="46" y="46.9">D7</text>
<text x="46" y="59.3">A2</text>
<text x="46" y="54.4">D6</text>
<text x="42.3" y="91.4">A3</text>
<text x="42.3" y="101.3">A1</text>
<text x="42.3" y="98.8">A0</text>
<text x="42.3" y="108.7">A4</text>
</g>
</svg>
